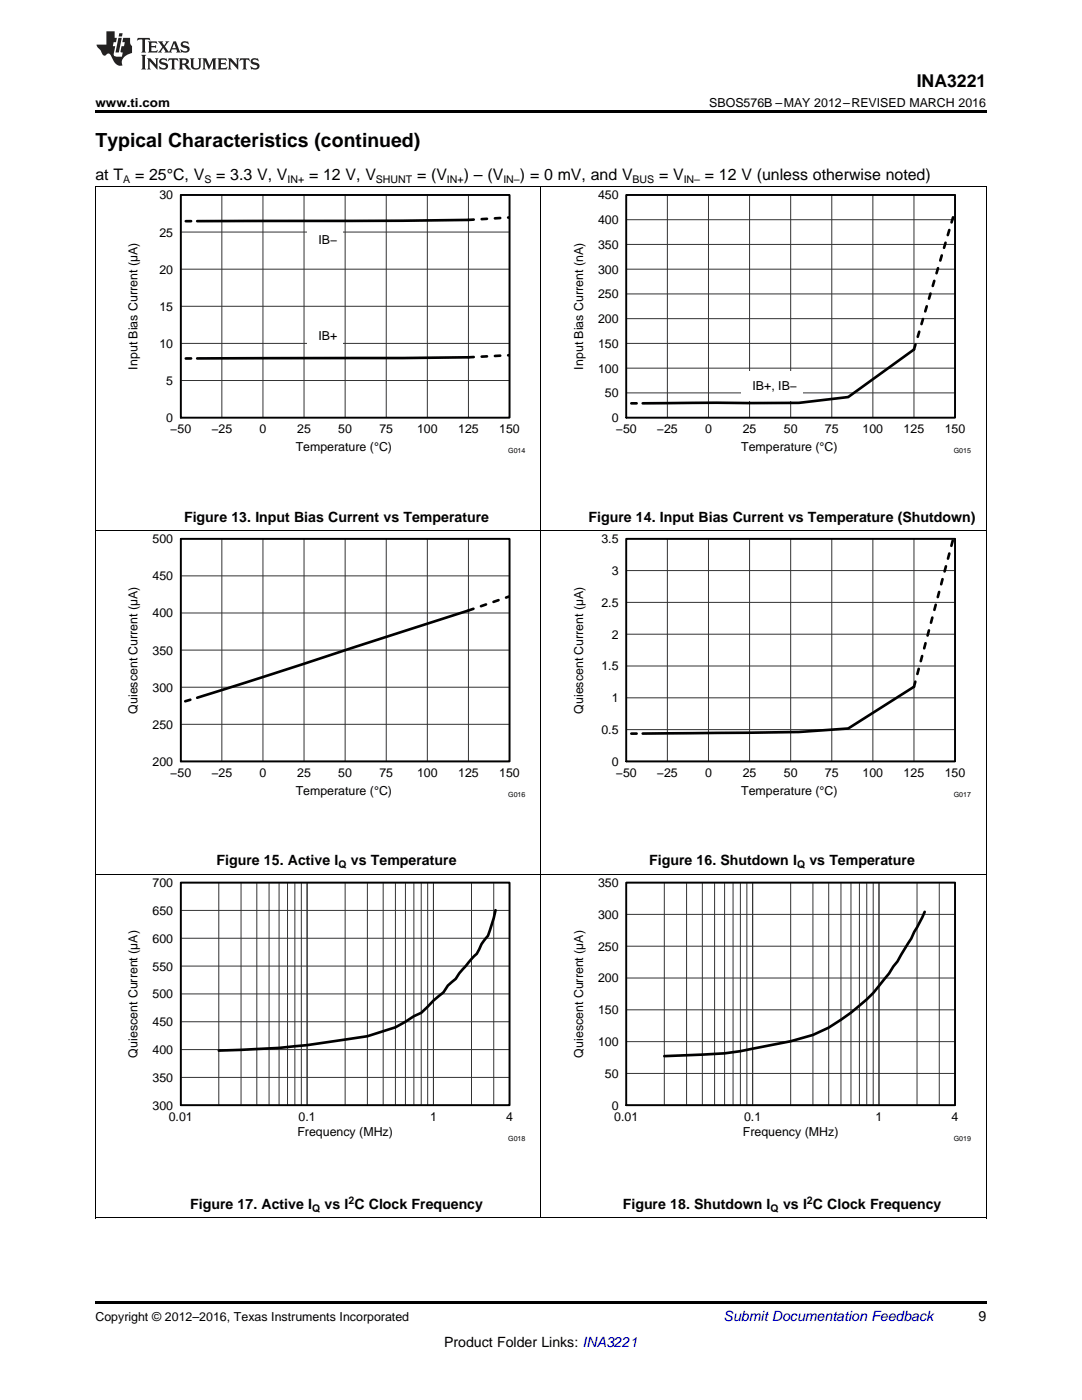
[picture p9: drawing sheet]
<svg xmlns="http://www.w3.org/2000/svg" width="216mm" height="279mm" viewBox="0 0 216 279" stroke-linecap="round" stroke-linejoin="round" font-family="sans-serif">
<path d="M19 243.1h.2zM196.7 243.1h.1zM19 259.7h177.8v.5h-177.8z" fill="#000"/>
<path d="M19.1 37.2v205.9M107.9 37.2v205.9M196.8 37.2v205.9M19 105.8h177.8M19 174.4h177.8M19 243h177.8" fill="none" stroke="#000" stroke-width=".2"/>
<path d="M36.1 38.9h65.6v44.4h-65.6zM36.1 107.5h65.6v44.5h-65.6zM125 107.5h65.6v44.5h-65.6zM36.1 176.1h65.6v44.5h-65.6zM125 176.1h65.6v44.5h-65.6z" fill="none" stroke="#000" stroke-width=".26"/>
<g fill="none" stroke="#333" stroke-width=".2">
<path d="M36.1 38.9h65.6v44.4h-65.6zM44.3 38.9v44.4M52.5 38.9v44.4M60.7 38.9v44.4M68.9 38.9v44.4M77.1 38.9v44.4M85.3 38.9v44.4M93.5 38.9v44.4M36.1 53.7h65.6M36.1 46.3h65.6M36.1 75.9h65.6M36.1 68.5h65.6"/>
<path d="M36.1 61.1h65.6M36.1 107.5h65.6v44.5h-65.6zM36.1 114.9h65.6M44.3 107.5v44.5M52.5 107.5v44.5M60.7 107.5v44.5M68.9 107.5v44.5M77.1 107.5v44.5M85.3 107.5v44.5M93.5 107.5v44.5M125 107.5h65.6v44.5h-65.6zM125 113.9h65.6"/>
<path d="M133.2 107.5v44.5M141.4 107.5v44.5M149.6 107.5v44.5M157.8 107.5v44.5M166 107.5v44.5M174.2 107.5v44.5M182.4 107.5v44.5M36.1 137.1h65.6M36.1 129.7h65.6M36.1 122.3h65.6M125 139.3h65.6M125 132.9h65.6"/>
<path d="M125 126.6h65.6M125 120.2h65.6M36.1 144.6h65.6M125 145.6h65.6M36.1 176.1h65.6v44.5h-65.6zM43.7 176.1v44.5M48.1 176.1v44.5M51.2 176.1v44.5M53.7 176.1v44.5M55.7 176.1v44.5M57.4 176.1v44.5M58.8 176.1v44.5"/>
<path d="M60.1 176.1v44.5M61.3 176.1v44.5M68.9 176.1v44.5M73.3 176.1v44.5M76.5 176.1v44.5M78.9 176.1v44.5M80.9 176.1v44.5M82.6 176.1v44.5M84 176.1v44.5M85.3 176.1v44.5M86.5 176.1v44.5M94.1 176.1v44.5"/>
<path d="M98.5 176.1v44.5M125 176.1h65.6v44.5h-65.6zM132.6 176.1v44.5M137 176.1v44.5M140.1 176.1v44.5M142.6 176.1v44.5M144.6 176.1v44.5M146.3 176.1v44.5M147.7 176.1v44.5M149 176.1v44.5M150.2 176.1v44.5M157.8 176.1v44.5"/>
<path d="M162.2 176.1v44.5M165.4 176.1v44.5M167.8 176.1v44.5M169.8 176.1v44.5M171.5 176.1v44.5M172.9 176.1v44.5M174.2 176.1v44.5M175.4 176.1v44.5M183 176.1v44.5M187.4 176.1v44.5M36.1 198.4h65.6M36.1 192.8h65.6"/>
<path d="M36.1 187.2h65.6M36.1 181.7h65.6M125 195.2h65.6M125 188.8h65.6M125 182.5h65.6M36.1 215h65.6M36.1 209.5h65.6M36.1 203.9h65.6M125 214.2h65.6M125 207.9h65.6M125 201.5h65.6"/>
</g>
<path d="M93.5 43.9l-13.2 .2h-41M93.5 71.3l-54.2 .2M93.5 121.8l-54.2 17.4M182.4 137.1l-13.2 8.3-9.8 .7-31.2 .3M98.9 181.6l-.4 1.6-1.1 3.6a11.1 11.1 0 0 0-2.3 3.6l-3.5 3.8-.7 1.2-1.5 1.3-.9 1.3-2 1.7-2.5 2.4-1.4 .7-3.7 2.2-5.6 1.8a185.3 185.3 0 0 1-29.6 2.9M184.5 182l-2.7 5.3-2.7 4.6-.8 1a34.8 34.8 0 0 1-16.1 13.6l-4.4 1.3-10.1 2-3.1 .4-12 .6" fill="none" stroke="#000" stroke-width=".53"/>
<path d="M36.1 107.5h65.6v44.5h-65.6zM125 107.5h65.6v44.5h-65.6zM36.1 176.1h65.6v44.5h-65.6zM125 176.1h65.6v44.5h-65.6z" fill="none" stroke="#000" stroke-width=".35"/>
<path d="M36 44.1h3.3M93.5 43.9l8.2-.5M36 71.5h3.3M93.5 71.3l8.2-.4M93.5 121.8l8.2-2.8M182.4 137.1l7.8-29.6M36 140.2l3.3-1M124.9 146.4h3.3" fill="none" stroke="#000" stroke-width=".53" stroke-dasharray="1.1 1.6"/>
<g fill="#fff">
<path d="M61.3 64.1h7.1v5.9h-7.1z"/>
<path d="M61.3 44.8h7.1v6h-7.1z"/>
</g>
<path d="M36.1 38.9h65.6v44.4h-65.6z" fill="none" stroke="#000" stroke-width=".35"/>
<path d="M125 38.9h65.6v44.4h-65.6z" fill="none" stroke="#000" stroke-width=".26"/>
<g fill="none" stroke="#333" stroke-width=".2">
<path d="M125 38.9h65.6v44.4h-65.6zM133.2 38.9v44.4M141.4 38.9v44.4M149.6 38.9v44.4M157.8 38.9v44.4M166 38.9v44.4M174.2 38.9v44.4M182.4 38.9v44.4M125 58.7h65.6M125 53.7h65.6M125 48.8h65.6M125 43.8h65.6"/>
<path d="M125 78.4h65.6M125 73.5h65.6M125 68.5h65.6M125 63.6h65.6"/>
</g>
<path d="M182.4 69.8l-13.2 9.4-9.8 1.2-31.2 .1" fill="none" stroke="#000" stroke-width=".53"/>
<path d="M182.4 69.8l8.2-27.8M124.9 80.5h3.3" fill="none" stroke="#000" stroke-width=".53" stroke-dasharray="1.1 1.6"/>
<path d="M147.9 74.1h12.3v5.9h-12.3z" fill="#fff"/>
<path d="M125 38.9h65.6v44.4h-65.6z" fill="none" stroke="#000" stroke-width=".35"/>
<path d="M19 37.2h177.8" fill="none" stroke="#000" stroke-width=".2"/>
<path d="M19 22h177.8v.5h-177.8z" fill="#000"/>
<g fill="#231f20">
<path d="M27.5 7.6l-.1 .5 .4-.2h.6v.1v2.1l-.2 .4h1l-.3-.4v-2.1l.1-.1h.5l.5 .2-.2-.5zM29.5 8.3l.2 .3v1.5l-.2 .4h1.8l.2-.6a1.04 1.04 0 0 1-1.3 .2v-.7h.6l.3 .2v-.6l-.3 .2h-.6v-.6l.8-.1 .4 .3-.2-.5zM31.5 8.3l.9 1.1-.9 1.1h.8l-.2-.2 .5-.7 .4 .7-.2 .2h1.5l-.1-.2 .1-.4h.9l.1 .4-.2 .2h1l-.3-.3-.7-1.9h-.5l-.9 2-.8-1 .9-1h-.8l.1 .3-.3 .5-.4-.6 .2-.2zM34.7 8.6l.4 1h-.7zM36.3 8.4a.63 .63 0 0 0-.2 .7 .63 .63 0 0 0 .6 .4l.6 .2 .1 .2a.75 .75 0 0 1-.7 .4 .75 .75 0 0 1-.6-.5l.1 .7 .1-.1a1.11 1.11 0 0 0 1.5-.6 1.13 1.13 0 0 0-1.2-.8l-.1-.4a1.04 1.04 0 0 1 1.2 .2l-.2-.5-.1 .1-.5-.2zM28.2 10.9l.2 .4v2.2l-.2 .4h1l-.3-.4v-2.2l.3-.4zM29.3 11.6l.3 .4v1.5l-.3 .4h.8l-.2-.4v-1.3l1.5 1.7v-1.9l.2-.4h-.7l.2 .4v.9l-1.1-1.3zM32 11.8a.62 .62 0 0 0-.2 .7 .62 .62 0 0 0 .6 .4l.6 .1 .1 .3a.76 .76 0 0 1-.7 .3 .76 .76 0 0 1-.6-.4l.1 .7 .1-.1a1.11 1.11 0 0 0 1.5-.6 1.13 1.13 0 0 0-1.2-.8l-.1-.4a1.04 1.04 0 0 1 1.2 .2l-.2-.6-.1 .1-.5-.1zM33.7 11.6l-.2 .6a.61 .61 0 0 1 .8-.3v1.6l-.2 .4h.9l-.2-.4v-1.6a.63 .63 0 0 1 .8 .3l-.2-.6zM35.6 11.6l.3 .4v1.5l-.3 .4h1l-.2-.2v-.8l.5 .2a.76 .76 0 0 0 1.2 .7l-1-1a.58 .58 0 0 0 .6-.5 .58 .58 0 0 0-.5-.6zM36.4 11.9h.1a.45 .45 0 0 1 .5 .1 .45 .45 0 0 1 .1 .5l-.7 .2zM37.9 11.6l.2 .2a2.17 2.17 0 0 0 .3 1.9 .99 .99 0 0 0 1.6-.6v-1.1l.2-.4h-.7l.2 .2a1.92 1.92 0 0 1-.2 1.8 .6 .6 0 0 1-.9-.5v-1.1l.2-.4zM40.4 11.6l.2 .4v1.5l-.2 .4h.7l-.2-.4v-1.4l.8 1.8 .8-1.8v1.4l-.2 .4h.9l-.2-.4v-1.5l.2-.4h-.8l-.6 1.5-.6-1.5zM43.4 11.6l.2 .4v1.5l-.2 .4h1.8l.2-.6a1.04 1.04 0 0 1-1.3 .1v-.6h.5l.4 .2v-.6l-.4 .2h-.5v-.7h.8l.3 .3-.1-.6zM45.5 11.6l.2 .4v1.5l-.2 .4h.7l-.2-.4v-1.3l1.5 1.7v-1.9l.2-.4h-.7l.2 .4v.9l-1.1-1.3zM47.9 11.6l-.1 .6a.61 .61 0 0 1 .8-.3v1.6l-.3 .4h1l-.3-.4 .1-1.6a.63 .63 0 0 1 .7 .3l-.1-.6zM50.2 11.8a.62 .62 0 0 0-.2 .7 .62 .62 0 0 0 .6 .4l.6 .1 .2 .3a.76 .76 0 0 1-.8 .3 .76 .76 0 0 1-.6-.4l.1 .7 .2-.1a1.11 1.11 0 0 0 1.5-.6 1.13 1.13 0 0 0-1.3-.8l-.1-.4a1.04 1.04 0 0 1 1.2 .2l-.1-.6-.2 .1-.5-.1z"/>
<path d="M21.2 6.3v2.6h-1.9l.1 .4 .7 .9a.91 .91 0 0 0 1 .8 .56 .56 0 0 1 .5-.3 .56 .56 0 0 1 .5 .3l.4 .8a1.53 1.53 0 0 0 1.9 1.2 1.54 1.54 0 0 1 1-2.1l.9-.3v-1.4a1.52 1.52 0 0 1-.3-1.6h-1.4l-.2 .8h.5l-.2 .8h-.4l-.2 1v.2l.4 .1-.2 .8a1.93 1.93 0 0 1-1.6-.3l.3-1.8h-.5l.2-.8h.4l.2-.8h-.4v-1.3zM23.6 7.6l-.6 2.9h.7l.6-2.9zM23.8 6.6l-.1 .7h.6l.2-.7z"/>
</g>
<text font-size="3.9" x="19" y="29.3">Typical Characteristics (continued)</text>
<text font-size="3.5" x="182.9" y="17.3">INA3221</text>
<g font-size="3.2">
<text x="19" y="36">at T</text>
<text x="27" y="36">= 25°C, V</text>
<text x="43.1" y="36">= 3.3 V, V</text>
<text x="61.7" y="36">= 12 V, V</text>
<text x="83.2" y="36">= (V</text>
<text x="92.5" y="36">) – (V</text>
<text x="103.8" y="36">) = 0 mV, and V</text>
<text x="131.5" y="36">= V</text>
<text x="140.7" y="36">= 12 V (unless otherwise noted)</text>
</g>
<g font-size="2.8">
<text x="36.7" y="104.1">Figure 13. Input Bias Current vs Temperature</text>
<text x="117.4" y="104.1">Figure 14. Input Bias Current vs Temperature (Shutdown)</text>
<text x="43.2" y="172.7">Figure 15. Active I</text>
<text x="70" y="172.7">vs Temperature</text>
<text x="129.5" y="172.7">Figure 16. Shutdown I</text>
<text x="161.5" y="172.7">vs Temperature</text>
<text x="38" y="241.3">Figure 17. Active I</text>
<text x="64.8" y="241.3">vs I C Clock Frequency</text>
<text x="124.3" y="241.3">Figure 18. Shutdown I</text>
<text x="156.2" y="241.3">vs I C Clock Frequency</text>
<text x="195.3" y="263.6">9</text>
<text x="88.6" y="268.9">Product Folder Links: INA3221</text>
</g>
<text font-size="2.8" fill="#0000c8" x="144.4" y="263.6">Submit Documentation Feedback</text>
<g font-size="2.5">
<text x="19" y="21.4">www.ti.com</text>
<text x="141.5" y="21.4">SBOS576B –MAY 2012–REVISED MARCH 2016</text>
<text x="31.8" y="39.8">30</text>
<text x="119.3" y="39.8">450</text>
<text x="31.8" y="47.2">25</text>
<text x="119.3" y="44.7">400</text>
<text x="63.5" y="48.7">IB−</text>
<text x="119.3" y="49.7">350</text>
<text x="31.8" y="54.6">20</text>
<text x="119.3" y="59.5">250</text>
<text x="119.3" y="54.6">300</text>
<text x="31.8" y="62">15</text>
<text x="119.3" y="64.5">200</text>
<text x="31.8" y="69.4">10</text>
<text x="63.5" y="67.9">IB+</text>
<text x="119.3" y="69.4">150</text>
<text x="27.4" y="73.8" transform="rotate(-90 27.4 73.8)">Input Bias Current (µA)</text>
<text x="33.2" y="76.8">5</text>
<text x="116.3" y="73.8" transform="rotate(-90 116.3 73.8)">Input Bias Current (nA)</text>
<text x="119.3" y="74.4">100</text>
<text x="150.1" y="77.9">IB+, IB−</text>
<text x="120.7" y="79.3">50</text>
<text x="33.2" y="84.2">0</text>
<text x="34" y="86.4">−50</text>
<text x="42.2" y="86.4">−25</text>
<text x="51.8" y="86.4">0</text>
<text x="59" y="90">Temperature (°C)</text>
<text x="59.3" y="86.4">25</text>
<text x="67.5" y="86.4">50</text>
<text x="75.7" y="86.4">75</text>
<text x="83.2" y="86.4">100</text>
<text x="91.4" y="86.4">125</text>
<text x="99.6" y="86.4">150</text>
<text x="122.1" y="84.2">0</text>
<text x="122.9" y="86.4">−50</text>
<text x="131.1" y="86.4">−25</text>
<text x="140.7" y="86.4">0</text>
<text x="147.9" y="90">Temperature (°C)</text>
<text x="148.2" y="86.4">25</text>
<text x="156.4" y="86.4">50</text>
<text x="164.6" y="86.4">75</text>
<text x="172.1" y="86.4">100</text>
<text x="180.3" y="86.4">125</text>
<text x="188.5" y="86.4">150</text>
<text x="30.4" y="108.4">500</text>
<text x="120" y="108.4">3.5</text>
<text x="30.4" y="115.8">450</text>
<text x="122.1" y="114.8">3</text>
<text x="30.4" y="123.2">400</text>
<text x="120" y="121.1">2.5</text>
<text x="30.4" y="130.6">350</text>
<text x="122.1" y="127.5">2</text>
<text x="120" y="133.8">1.5</text>
<text x="27.4" y="142.4" transform="rotate(-90 27.4 142.4)">Quiescent Current (µA)</text>
<text x="30.4" y="138">300</text>
<text x="116.3" y="142.4" transform="rotate(-90 116.3 142.4)">Quiescent Current (µA)</text>
<text x="122.1" y="140.2">1</text>
<text x="30.4" y="145.4">250</text>
<text x="120" y="146.5">0.5</text>
<text x="30.4" y="152.8">200</text>
<text x="34" y="155">−50</text>
<text x="42.2" y="155">−25</text>
<text x="51.8" y="155">0</text>
<text x="59.3" y="155">25</text>
<text x="67.5" y="155">50</text>
<text x="75.7" y="155">75</text>
<text x="83.2" y="155">100</text>
<text x="91.4" y="155">125</text>
<text x="99.6" y="155">150</text>
<text x="122.1" y="152.8">0</text>
<text x="122.9" y="155">−50</text>
<text x="131.1" y="155">−25</text>
<text x="140.7" y="155">0</text>
<text x="148.2" y="155">25</text>
<text x="156.4" y="155">50</text>
<text x="164.6" y="155">75</text>
<text x="172.1" y="155">100</text>
<text x="180.3" y="155">125</text>
<text x="188.5" y="155">150</text>
<text x="59" y="158.6">Temperature (°C)</text>
<text x="147.9" y="158.6">Temperature (°C)</text>
<text x="30.4" y="177">700</text>
<text x="119.3" y="177">350</text>
<text x="30.4" y="182.6">650</text>
<text x="119.3" y="183.4">300</text>
<text x="30.4" y="188.1">600</text>
<text x="119.3" y="189.7">250</text>
<text x="30.4" y="193.7">550</text>
<text x="119.3" y="196.1">200</text>
<text x="30.4" y="199.2">500</text>
<text x="119.3" y="202.4">150</text>
<text x="30.4" y="204.8">450</text>
<text x="119.3" y="208.8">100</text>
<text x="27.4" y="211" transform="rotate(-90 27.4 211)">Quiescent Current (µA)</text>
<text x="30.4" y="215.9">350</text>
<text x="30.4" y="210.4">400</text>
<text x="116.3" y="211" transform="rotate(-90 116.3 211)">Quiescent Current (µA)</text>
<text x="120.7" y="215.1">50</text>
<text x="30.4" y="221.5">300</text>
<text x="122.1" y="221.5">0</text>
<text x="33.7" y="223.6">0.01</text>
<text x="59.3" y="226.7">Frequency (MHz)</text>
<text x="59.6" y="223.6">0.1</text>
<text x="85.8" y="223.6">1</text>
<text x="101" y="223.6">4</text>
<text x="122.6" y="223.6">0.01</text>
<text x="148.2" y="226.7">Frequency (MHz)</text>
<text x="148.5" y="223.6">0.1</text>
<text x="174.7" y="223.6">1</text>
<text x="189.9" y="223.6">4</text>
<text x="19" y="263.6">Copyright © 2012–2016, Texas Instruments Incorporated</text>
</g>
<g font-size="2.1">
<text x="24.6" y="36.6">A</text>
<text x="40.8" y="36.6">S</text>
<text x="57.4" y="36.6">IN+</text>
<text x="75" y="36.6">SHUNT</text>
<text x="89.2" y="36.6">IN+</text>
<text x="100.4" y="36.6">IN–</text>
<text x="126.2" y="36.6">BUS</text>
<text x="136.4" y="36.6">IN–</text>
<text x="67.6" y="173.3">Q</text>
<text x="159" y="173.3">Q</text>
<text x="62.3" y="241.9">Q</text>
<text x="69.5" y="240.2">2</text>
<text x="153.8" y="241.9">Q</text>
<text x="161" y="240.2">2</text>
</g>
<g font-size="1.4">
<text x="101.4" y="90.4">G014</text>
<text x="190.3" y="90.4">G015</text>
<text x="101.4" y="159">G016</text>
<text x="190.3" y="159">G017</text>
<text x="101.4" y="227.6">G018</text>
<text x="190.3" y="227.6">G019</text>
</g>
</svg>
